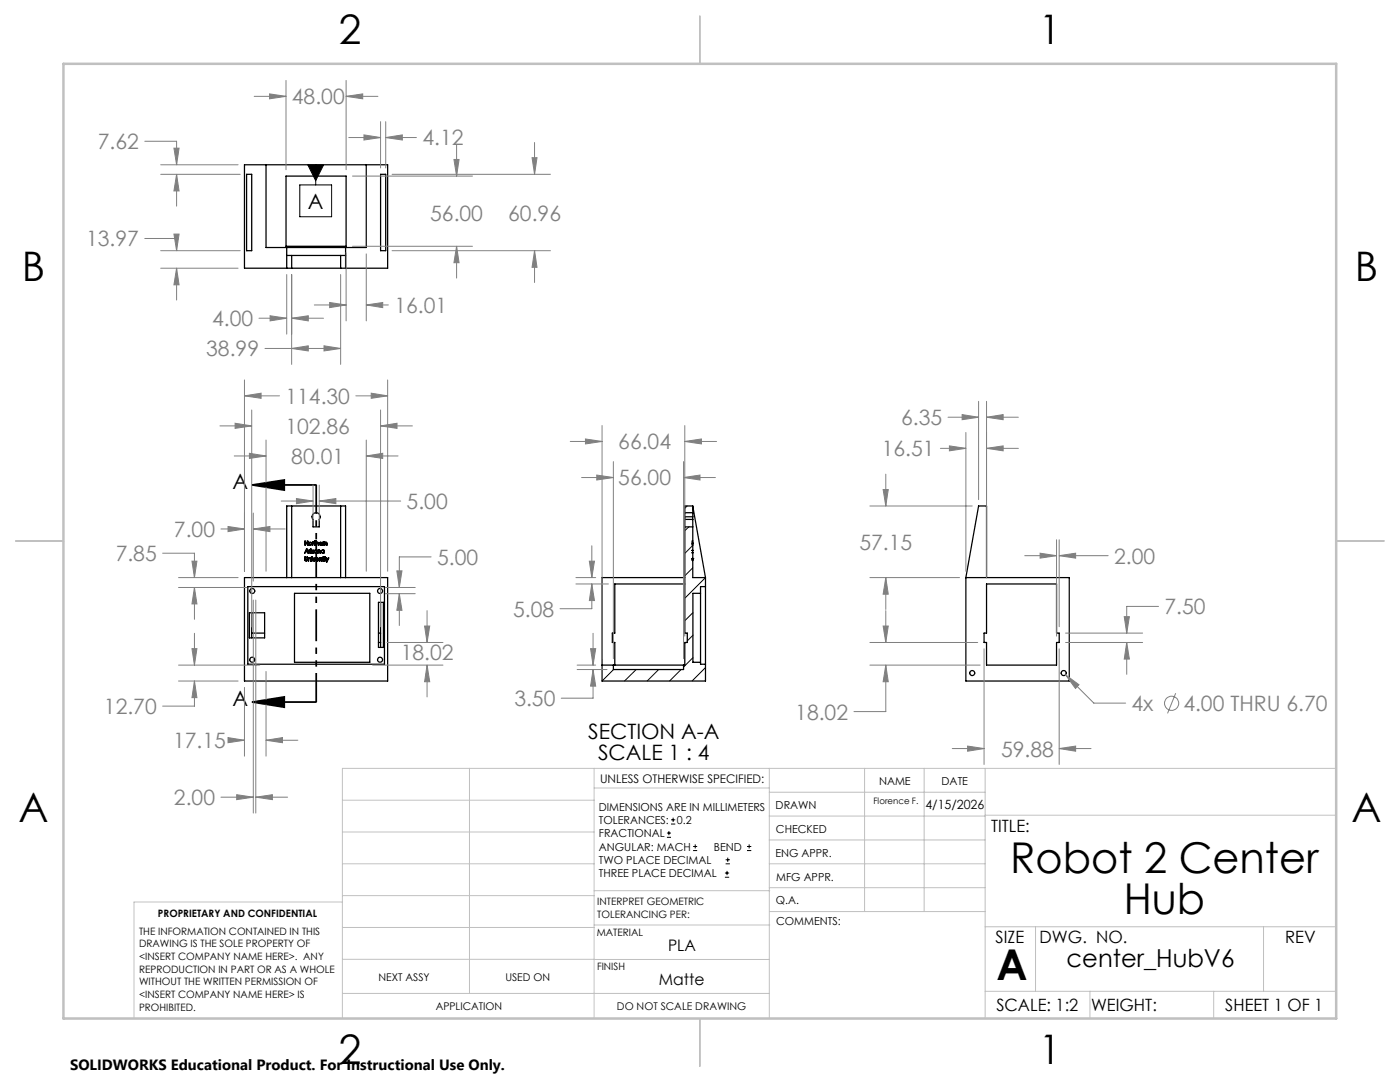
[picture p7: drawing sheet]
<svg xmlns="http://www.w3.org/2000/svg" width="279mm" height="216mm" viewBox="0 0 279 216" stroke-linecap="round" stroke-linejoin="round" font-family="sans-serif">
<g fill="none" stroke="#000" stroke-width=".25">
<path d="M48.8 32.9h28.6v20.6h-28.6zM49.2 34.8h1v15.2h-1zM53.1 32.9v16.5h20v-16.5M57.1 35.1h12v14h-12zM76 34.8h1v15.2h-1zM57.2 49.4v4.1M57.2 51h11.8M58.2 51v2.5M68 51v2.5M69 49.4v4.1M48.8 115.3h28.6v20.6h-28.6zM49.5 117.1h27.2v15.4h-27.2z"/>
<path d="M57.2 115.3v-14.3h11.8v14.3M58.2 101v14.3M58.8 118.4h15v13.8h-15zM60.9 111.1v.6l.2 .2 .2-.2v-.6v.8a.25 .25 0 0 1-.3 0 .25 .25 0 0 1-.1-.3zM60.9 108h.1M60.9 108l.5 .6 .1-.6v.8M60.9 108v.8v-.6l.6 .6M61.2 109.5h.1M61.2 109.5l.3 .8-.2-.2h-.3l-.2 .2zM61.2 109.7l.1 .3h-.3zM61.5 108.8h.1M61.5 111.3l.1 .1h.4l.1 .5-.1-.2a.2 .2 0 0 0-.2-.3 .2 .2 0 0 0-.2 .3l-.1 .2z"/>
<path d="M61.6 109.8h.3l-.2 .2v.3zM61.9 109.6h.2zM62 109.8l.1 .5zM62.2 109.8h.4l-.3 .5h.3h-.5l.4-.4zM62.2 111.3l.1 .6zM62.3 108.2h.3l-.2 .1v.5zM62.4 111.3l.3 .5 .2-.5-.2 .6zM62.5 102.5a.81 .81 0 0 1 1.1 .1 .81 .81 0 0 1 .1 1v1.5h-1.2v-1.5l-.2-.2a.72 .72 0 0 1 .2-.9zM62.5 108.3h.1M62.7 111.9h.1M62.8 107.9l.1 .3-.1 .6-.1-.5zM63 107.9l.1 .4 .4-.1 .1 .6-.1-.3a.2 .2 0 0 0-.2-.2 .2 .2 0 0 0-.2 .2l-.1 .3z"/>
<path d="M63.1 111.4l.2-.1 .3 .2v.2h-.5l.1 .2 .3-.2a.28 .28 0 0 1-.4 .2 .28 .28 0 0 1 0-.5zM63.1 111.5l.3-.1 .1 .2zM63.4 109.8l.5 .1v.4v-.2a.19 .19 0 0 0-.2-.3 .19 .19 0 0 0-.2 .1v.4h-.1zM63.7 108.4l.3-.2 .3 .3h-.5a.28 .28 0 0 0 .2 .2 .28 .28 0 0 0 .3-.1 .31 .31 0 0 1-.4 .2 .31 .31 0 0 1-.2-.4zM63.7 111.3l.1 .1 .2-.1a.39 .39 0 0 0-.2 .6zM63.9 108.3h.2l.1 .1h-.4zM64.1 111.4h.2h-.2l.1 .2a.18 .18 0 0 1 .2 .2 .18 .18 0 0 1-.2 .1h-.2l.3-.1zM64.2 109.8l.2-.1 .2 .2 .1-.1v.5l-.1-.1a.3 .3 0 0 1-.4 .1 .3 .3 0 0 1 0-.5zM64.4 108.2h.3a.37 .37 0 0 0-.2 .6zM64.5 111.3l.1 .6zM64.8 108.2h.4l.1 .6-.1-.3a.19 .19 0 0 0-.2-.2 .19 .19 0 0 0-.2 .2v.3zM64.8 111.1l.2 .2-.1 .6-.1-.5h-.1z"/>
<path d="M65.1 111.3l.2 .5 .3-.5-.4 .8 .1-.2zM68 101v14.3M136.7 102.3v.8M136.7 103.1v.5M136.7 115.3h-16.5v20.6h20.6v-20.6M136.7 105.1h1.6M136.7 116.5h-14v9.8h-.5v1.9h.5v4.5M136.7 103.6v22.7h.5v1.9h-.5v4.5h-16.5M136.7 103.1h1.6M136.7 102.3h1.6M136.7 103.6h1.6M138.1 111.7h.2"/>
<path d="M138.1 111.6h.2M138.1 108.5h.2M138.1 108.4h.2M138.1 108.3h.2M138.3 102.3v.8M138.3 110.3h.1M138.3 109.8v.1M138.3 111.7v.1M138.3 111.4v.2M138.3 108.4v.1M138.3 108.3v.1M138.3 111.4h.1"/>
<path d="M138.3 103.1v.5M138.3 111.8v3.5h2.5M138.3 101h-1.6v1.3M138.3 109.8h-.2l.2 .1M138.3 110.2h-.2l.2 .1M138.3 107.9h-.2v.9h.2M138.3 101v1.3M138.3 103.6v4.7M138.3 108.5v1.3M138.3 109.9v.3M138.3 110.3v1.1M138.3 111.6v.1"/>
<path d="M138.3 111.4h-.2v.4h.2M138.3 101l2.5 14.3M139.8 118.4h-1.5v13.8h1.5M140.8 117.1h-1v15.4h1M192.8 115.3h20.6v20.6h-20.6zM192.8 115.3l2.5-14.3h1.6v14.3M196.9 116.5h14v9.8h.5v1.9h-.5v4.5h-14v-4.5h-.5v-1.9h.5zM49.8 122.3h3v5h-3zM50.2 126.3h2.6M50.2 122.3v5M75.5 120.2h1v9h-1zM75.5 126.3h.5"/>
<path d="M75.5 128.2h.5M76 120.2v9M122.4 132.7v.9h14v-.9"/>
<circle cx="50.3" cy="117.9" r=".5"/>
<circle cx="61.9" cy="108.5" r=".22"/>
<circle cx="61.9" cy="108.5" r=".3"/>
<circle cx="62.2" cy="111.2" r=".07"/>
<circle cx="63" cy="110.1" r=".3"/>
<circle cx="63" cy="110.1" r=".22"/>
<circle cx="64.4" cy="110.1" r=".22"/>
<circle cx="64.5" cy="111.2" r=".07"/>
<circle cx="75.9" cy="117.9" r=".5"/>
<circle cx="50.3" cy="131.6" r=".5"/>
<circle cx="75.9" cy="131.6" r=".5"/>
<circle cx="194" cy="134.3" r=".49"/>
<circle cx="212.3" cy="134.3" r=".5"/>
</g>
<g fill="none" stroke="#000" stroke-width=".2">
<path d="M59.8 36.9h6.4v6.4h-6.4zM61.4 32.9h3.2l-1.6 3.2zM63 32.9v4M137.1 101l-.4 .4M137.5 105.1l-.8 .8M138.3 108.8l-1.6 1.6M138.3 113.3l-1.6 1.6M140.8 115.3l-4.1 4.1M122.4 133.6l-2.2 2.3M127 133.6l-2.4 2.3M131.4 133.6l-2.2 2.3M135.9 133.6l-2.3 2.3"/>
<path d="M136.8 128.2l-.1 .2M138.3 122.2l-1.6 1.7M138.3 126.8l-1.1 1.1M138.3 131.2l-1.9 1.9M140.8 133.2l-2.7 2.7M133.1 167.1h.8M133.1 166.2h.8M133.5 165.8v.9M133.9 164.4h.9M133.9 163.6h.9M134.3 163.2v.8M138.3 169.7h.8"/>
<path d="M138.3 168.9h.8M138.7 168.5v.8M144.7 175h.8M144.7 174.2h.8M144.8 172.4h.9M144.8 171.6h.9M145.1 173.8v.8M145.2 171.1v.9M149.1 169.7h.8M149.1 168.9h.8M149.5 168.5v.8"/>
</g>
<g fill="none" stroke="#808080" stroke-width=".2">
<path d="M50.7 19.2h6.4M53.8 18.7l3.3 .5-3.3 .5zM57.1 16.1v17.8M69.1 19.2l3.3-.5v1zM69.1 16.1v17.8M69.1 19.2h6.3M28.9 28.2h6.3v4.7M32.1 34.8h15.8M32.1 32.9h15.4M34.7 29.6h1l-.5 3.3zM35.2 34.8l.5 3.3h-1zM35.2 34.8v6.3"/>
<path d="M69.6 27.4h6.4M70.3 35.1h24M72.6 26.9l3.4 .5-3.4 .5zM76 24.3v9.2M77 27.4l3.3-.5v1zM77 24.3v9.2M77 27.4h6.1M78.2 34.8h31.7M90.6 31.8h1l-.5 3.3zM91.1 28.8v6.3M106.2 31.5h1l-.5 3.3zM106.7 28.4v6.4"/>
<path d="M28.9 47.6h6.3v2.4M32.1 50h15.8M32.1 53.5h15.4M34.7 46.7h1l-.5 3.3zM35.2 53.5l.5 3.3h-1zM35.2 53.5v6.4M57.2 54.8v11.9M58.2 54.8v17.9M68 54.8v17.9M69.1 50.4v13.6M70.3 49.1h24M73.1 50.7v13.3"/>
<path d="M78.2 50h31.7M91.1 49.1l.5 3.3h-1zM91.1 49.1v6.4M106.7 50l.5 3.3h-1zM106.7 50v6.4M48.8 79l3.3-.5v1zM48.8 75.8v38.2M48.8 79h7M51.7 63.5h5.5M52.9 69.5h15.1M53.9 63l3.3 .5-3.3 .5zM58.2 69.5l3.3-.5v1z"/>
<path d="M58.2 63.5l3.3-.5v1zM58.2 63.5h6.4M62.7 60.9h6.4M64.7 69l3.3 .5-3.3 .5zM65.8 60.4l3.3 .5-3.3 .5zM71 79h6.4M73.1 60.9l3.3-.5v1zM73.1 60.9h4.4M74.1 78.5l3.3 .5-3.3 .5zM77.4 75.8v38.2M43.9 85h6.3M46.7 91h6.4"/>
<path d="M46.9 84.5l3.3 .5-3.3 .5zM49.8 90.5l3.3 .5-3.3 .5zM50.2 81.8v43.3M53.1 87.8v26.2M56.1 100h6.4M59.2 99.5l3.3 .5-3.3 .5zM62.5 96.8v7.1M63.7 100l3.3-.5v1zM63.7 96.8v7.1M63.7 100h16.3M73.1 91l3.3-.5v1zM73.1 87.8v26.2"/>
<path d="M73.1 91h6.3M76 85l3.2-.5v1zM76 81.8v43.3M76 85h6.3M113.8 88.1h6.4M116.1 95.3h6.3M116.8 87.6l3.4 .5-3.4 .5zM119.1 94.8l3.3 .5-3.3 .5zM120.2 84.9v46.5M122.4 92.1v39.3M136.4 95.3l3.3-.5v1zM136.4 92.1v39.3"/>
<path d="M136.4 95.3h6.4M136.7 88.1l3.3-.5v1zM136.7 84.9v42M136.7 88.1h6.3M176.2 97.7h1.1l-.5 3.3zM176.8 94.6v6.4M187.7 89.5h5.1M189.2 83.3h6.1M189.5 89l3.3 .5-3.3 .5zM192 82.7l3.3 .6-3.3 .4zM192.8 86.3v27.7M195.3 80.1v19.6"/>
<path d="M196.9 83.3l3.3-.6v1zM196.9 89.5l3.3-.5v1zM196.9 80.1v35.2M196.9 83.3h6.3M196.9 89.5h6.3M32.5 110.4h6.3v4.9M35.6 117.2h13.7M35.6 115.3h11.9M38.3 112h1l-.5 3.3zM38.8 117.2l.5 3.3h-1zM38.8 117.2v6.4M44.1 105.6h4.7"/>
<path d="M45.5 105.1l3.3 .5-3.3 .5zM50.6 105.6l3.3-.5v1zM50.6 102.4v13.6M50.6 119.7v42.5M50.6 105.6h6.3M51 119.7v42.5M76.9 117.2h6M76.9 118.5h6M79.2 113.9h1l-.5 3.3zM79.7 118.5l.5 3.3h-1zM79.7 118.5v6.3M86 111.1h-6.3v6.1"/>
<path d="M114.9 115.3h4M114.9 116.5h6.5M117.6 112h1l-.5 3.3zM118.1 116.5l.5 3.3h-1zM118.1 116.5v5h-6.3M118.1 108.9v6.4M173.6 115.3h17.9M173.6 101h20.4M176.8 115.3l.5 3.3h-1.1zM176.8 115.3v6.3M204.5 110.9h6.4M207.6 110.4l3.3 .5-3.3 .5z"/>
<path d="M210.9 107.7v19.2M211.4 110.9l3.3-.5v1zM211.4 107.7v17.4M211.4 110.9h9.8M35.6 132.7h16.2M35.6 135.9h11.9M38.3 129.4h1l-.5 3.3zM38.8 135.9l.5 3.3h-1zM38.8 135.9v5h-6.3M38.8 126.4v6.3M48.8 137.2v13.7M53.1 134v16.9"/>
<path d="M74.4 132.7h14M77.2 128.2h11.2M84.7 124.9h1.1l-.6 3.3zM85.2 132.7l.6 3.3h-1.1zM85.2 121.8v6.4M85.2 132.7v6.4M115.2 132.7h3.7M115.2 133.6h5.9M117.9 129.4h1l-.5 3.3zM118.4 133.6l.5 3.3h-1zM118.4 133.6v5.7h-6.4M118.4 126.4v6.3"/>
<path d="M173.6 128.2h21.5M173.6 132.7h22M176.2 124.9h1.1l-.5 3.3zM176.8 132.7l.5 3.3h-1.1zM176.8 121.8v6.4M176.8 132.7v9.3h-6.4M196.4 129.5v23M211.4 129.5v23M212.7 134.7l2.6 1.9-.7 .8zM212.7 128.2h15.3M212.7 134.7l5.6 5.6h6.3M212.7 126.3h15.3"/>
<path d="M224.4 123h1l-.5 3.3zM224.9 128.2l.5 3.3h-1zM224.9 128.2v6.3M231.2 121h-6.3v5.3M234.6 138.3l-1.6 4M44.1 159.1h6.5M45.5 147.2l3.3 .5-3.3 .5zM46.2 147.7h2.6M47.2 158.6l3.4 .5-3.4 .5zM51 159.1l3.4-.5v1zM51 159.1h6.4M53.1 147.7l3.3-.5v1z"/>
<path d="M53.1 147.7h6.3M190 149.4h6.4M193.1 148.9l3.3 .5-3.3 .5zM211.4 149.4l3.3-.5v1zM211.4 149.4h6.3"/>
<circle cx="233.8" cy="140.3" r="1.41"/>
</g>
<path d="M50.4 96.8l6.3-1v2zM50.4 96.8h12.7M50.4 140.1l6.3-1v2zM50.4 140.1h12.7" fill="none" stroke="#000" stroke-width=".35"/>
<path d="M63.1 96.8v43.3" fill="none" stroke="#000" stroke-width=".35" stroke-dasharray="6.3 1.3 1.3 1.3 1.3 1.3" stroke-dashoffset=".6" stroke-linecap="butt"/>
<g fill="none" stroke="#c0c0c0" stroke-width=".2">
<path d="M68.3 159.7h50.3M93.7 153.3v44.9M118.6 153.3v49.9M118.6 157.2h34.9M153.5 153.3v49.9M153.5 158.1h43.1M172.5 153.3v28.6M184.4 153.3v28.6M196.6 153.3v49.9M266.7 153.3h-198.4v49.9M68.3 178.7h50.3M68.3 172.4h50.3"/>
<path d="M68.3 166h50.3M68.3 180h-41.6v23.2M118.6 177.7h35M153.5 167.6h43.1M153.5 162.8h43.1M153.5 172.4h43.1M153.5 177.1h43.1M196.6 162.7h70.1M68.3 198.2h85.2M68.3 191.4l85.2 .1M68.3 185.1h50.3M118.6 184.6h35"/>
<path d="M153.6 181.9h43M196.6 197.8h70.1M196.6 184.9h70.1M206.7 184.9v12.9M217.5 197.8v5.4M242.2 197.8v5.4M252.2 184.9v12.9"/>
</g>
<path d="M139.7 3.2v9.5M3.1 107.9h9.6M266.7 107.9h9.5M139.7 203.2v9.6" fill="none" stroke="#c0c0c0" stroke-width=".25"/>
<path d="M12.7 12.7h254v190.5h-254z" fill="none" stroke="#c0c0c0" stroke-width=".5"/>
<g fill="#000">
<path d="M61.4 32.9h3.2l-1.6 3.2z"/>
<path d="M50.4 96.8l6.3-1v2zM50.4 140.1l6.3-1v2z"/>
</g>
<path d="M76 85l3.2-.5v1zM46.9 84.5l3.3 .5-3.3 .5zM74.1 78.5l3.3 .5-3.3 .5zM48.8 79l3.3-.5v1zM73.1 91l3.3-.5v1zM49.8 90.5l3.3 .5-3.3 .5zM84.7 124.9h1.1l-.6 3.3zM85.2 132.7l.6 3.3h-1.1zM45.5 147.2l3.3 .5-3.3 .5zM53.1 147.7l3.3-.5v1zM38.3 129.4h1l-.5 3.3zM38.8 135.9l.5 3.3h-1zM63.7 100l3.3-.5v1zM59.2 99.5l3.3 .5-3.3 .5zM47.2 158.6l3.4 .5-3.4 .5zM51 159.1l3.4-.5v1zM79.2 113.9h1l-.5 3.3zM79.7 118.5l.5 3.3h-1zM50.6 105.6l3.3-.5v1zM45.5 105.1l3.3 .5-3.3 .5zM38.3 112h1l-.5 3.3zM38.8 117.2l.5 3.3h-1zM106.7 50l.5 3.3h-1zM106.2 31.5h1l-.5 3.3zM77 27.4l3.3-.5v1zM72.6 26.9l3.4 .5-3.4 .5zM35.2 53.5l.5 3.3h-1zM34.7 46.7h1l-.5 3.3zM35.2 34.8l.5 3.3h-1zM34.7 29.6h1l-.5 3.3zM69.1 19.2l3.3-.5v1zM53.8 18.7l3.3 .5-3.3 .5zM64.7 69l3.3 .5-3.3 .5zM58.2 69.5l3.3-.5v1zM65.8 60.4l3.3 .5-3.3 .5zM73.1 60.9l3.3-.5v1zM91.1 49.1l.5 3.3h-1zM90.6 31.8h1l-.5 3.3zM53.9 63l3.3 .5-3.3 .5zM58.2 63.5l3.3-.5v1zM212.7 134.7l1.9 2.7 .7-.8zM192 82.7l3.3 .6-3.3 .4zM196.9 83.3l3.3-.6v1zM176.8 115.3l.5 3.3h-1.1zM176.2 97.7h1.1l-.5 3.3zM176.2 124.9h1.1l-.5 3.3zM176.8 132.7l.5 3.3h-1.1zM224.4 123h1l-.5 3.3zM224.9 128.2l.5 3.3h-1zM211.4 149.4l3.3-.5v1zM193.1 148.9l3.3 .5-3.3 .5zM211.4 110.9l3.3-.5v1zM207.6 110.4l3.3 .5-3.3 .5zM196.9 89.5l3.3-.5v1zM189.5 89l3.3 .5-3.3 .5zM136.7 88.1l3.3-.5v1zM116.8 87.6l3.4 .5-3.4 .5zM119.1 94.8l3.3 .5-3.3 .5zM136.4 95.3l3.3-.5v1zM118.4 133.6l.5 3.3h-1zM117.9 129.4h1l-.5 3.3zM117.6 112h1l-.5 3.3zM118.1 116.5l.5 3.3h-1z" fill="#808080"/>
<g font-size="8.5">
<text x="201.6" y="174.2">Robot 2 Center</text>
<text x="224.3" y="182.3">Hub</text>
<text x="198.9" y="195.5">A</text>
</g>
<g font-size="8.1">
<text x="67.6" y="8.9">2</text>
<text x="207.3" y="8.9">1</text>
<text x="4.4" y="56.1">B</text>
<text x="270.4" y="56.1">B</text>
<text x="3.7" y="164.1">A</text>
<text x="269.7" y="164.1">A</text>
<text x="67.6" y="212.4">2</text>
<text x="207.3" y="212.4">1</text>
</g>
<text font-size="4.9" x="212.9" y="193">center_HubV6</text>
<g font-size="4.2" fill="#808080">
<text x="58.3" y="20.8">48.00</text>
<text x="19.5" y="29.8">7.62</text>
<text x="84.3" y="29">4.12</text>
<text x="85.8" y="44.2">56.00</text>
<text x="101.4" y="44.2">60.96</text>
<text x="17.2" y="49.2">13.97</text>
<text x="42.3" y="65.1">4.00</text>
<text x="78.7" y="62.5">16.01</text>
<text x="41.2" y="71.1">38.99</text>
<text x="57" y="80.6">114.30</text>
<text x="57" y="86.6">102.86</text>
<text x="123.4" y="89.7">66.04</text>
<text x="179.8" y="84.8">6.35</text>
<text x="58.1" y="92.6">80.01</text>
<text x="176" y="91">16.51</text>
<text x="81.2" y="101.6">5.00</text>
<text x="123.4" y="96.9">56.00</text>
<text x="34.7" y="107.1">7.00</text>
<text x="23.1" y="112">7.85</text>
<text x="87.2" y="112.7">5.00</text>
<text x="171.5" y="109.7">57.15</text>
<text x="222.4" y="112.5">2.00</text>
<text x="102.4" y="123">5.08</text>
<text x="232.4" y="122.6">7.50</text>
<text x="80" y="131.8">18.02</text>
<text x="20.7" y="142.5">12.70</text>
<text x="102.6" y="140.9">3.50</text>
<text x="158.7" y="143.6">18.02</text>
<text x="225.8" y="141.9">4x</text>
<text x="236.2" y="141.9">4.00 THRU 6.70</text>
<text x="34.5" y="149.3">17.15</text>
<text x="199.8" y="151">59.88</text>
<text x="34.7" y="160.7">2.00</text>
</g>
<g font-size="4.2">
<text x="61.5" y="41.6">A</text>
<text x="46.4" y="97.5">A</text>
<text x="46.4" y="140.8">A</text>
<text x="117.4" y="147.4">SECTION A-A</text>
<text x="119.4" y="151.6">SCALE 1 : 4</text>
</g>
<g font-size="3.4">
<text x="197.8" y="166">TITLE:</text>
<text x="198.7" y="188.1">SIZE</text>
<text x="207.5" y="188.1">DWG. NO.</text>
<text x="256.5" y="188.2">REV</text>
<text x="198.8" y="201.7">SCALE: 1:2</text>
<text x="217.7" y="201.8">WEIGHT:</text>
<text x="244.5" y="201.7">SHEET 1 OF 1</text>
</g>
<g font-size="3.2">
<text x="133.3" y="189.8">PLA</text>
<text x="131.5" y="196.6">Matte</text>
</g>
<text font-size="3" x="14" y="213.5">SOLIDWORKS Educational Product. For Instructional Use Only.</text>
<text font-size="2.5" x="184.7" y="161.4">4/15/2026</text>
<text font-size="2.4" x="119.8" y="156.2">UNLESS OTHERWISE SPECIFIED:</text>
<g font-size="2.2">
<text x="119.5" y="161.8">DIMENSIONS ARE IN MILLIMETERS</text>
<text x="154.8" y="161.4">DRAWN</text>
<text x="175.4" y="156.6">NAME</text>
<text x="187.9" y="156.7">DATE</text>
<text x="119.5" y="167.1">FRACTIONAL</text>
<text x="119.5" y="164.4">TOLERANCES:</text>
<text x="135.1" y="164.4">0.2</text>
<text x="154.9" y="166.3">CHECKED</text>
<text x="119.5" y="169.7">ANGULAR: MACH</text>
<text x="119.5" y="172.4">TWO PLACE DECIMAL</text>
<text x="142.5" y="169.7">BEND</text>
<text x="154.8" y="170.9">ENG APPR.</text>
<text x="119.5" y="175">THREE PLACE DECIMAL</text>
<text x="154.9" y="175.7">MFG APPR.</text>
<text x="154.9" y="180.4">Q.A.</text>
<text x="154.9" y="184.6">COMMENTS:</text>
</g>
<g font-size="2.1">
<text x="75.5" y="195.7">NEXT ASSY</text>
<text x="100.9" y="195.7">USED ON</text>
<text x="86.9" y="201.5">APPLICATION</text>
<text x="123.1" y="201.6">DO NOT SCALE DRAWING</text>
</g>
<g font-size="2">
<text x="31.5" y="182.9">PROPRIETARY AND CONFIDENTIAL</text>
<text x="119.2" y="180.6">INTERPRET GEOMETRIC</text>
<text x="119.2" y="183.1">TOLERANCING PER:</text>
<text x="27.8" y="186.5">THE INFORMATION CONTAINED IN THIS</text>
<text x="27.8" y="189">DRAWING IS THE SOLE PROPERTY OF</text>
<text x="27.8" y="191.6">&lt;INSERT COMPANY NAME HERE&gt;. ANY</text>
<text x="119.1" y="186.7">MATERIAL</text>
<text x="27.8" y="194.1">REPRODUCTION IN PART OR AS A WHOLE</text>
<text x="27.8" y="196.6">WITHOUT THE WRITTEN PERMISSION OF</text>
<text x="119.1" y="193.5">FINISH</text>
<text x="27.8" y="199.1">&lt;INSERT COMPANY NAME HERE&gt; IS</text>
<text x="27.8" y="201.7">PROHIBITED.</text>
</g>
<text font-size="1.8" x="174.3" y="160.4">Florence F.</text>
</svg>
